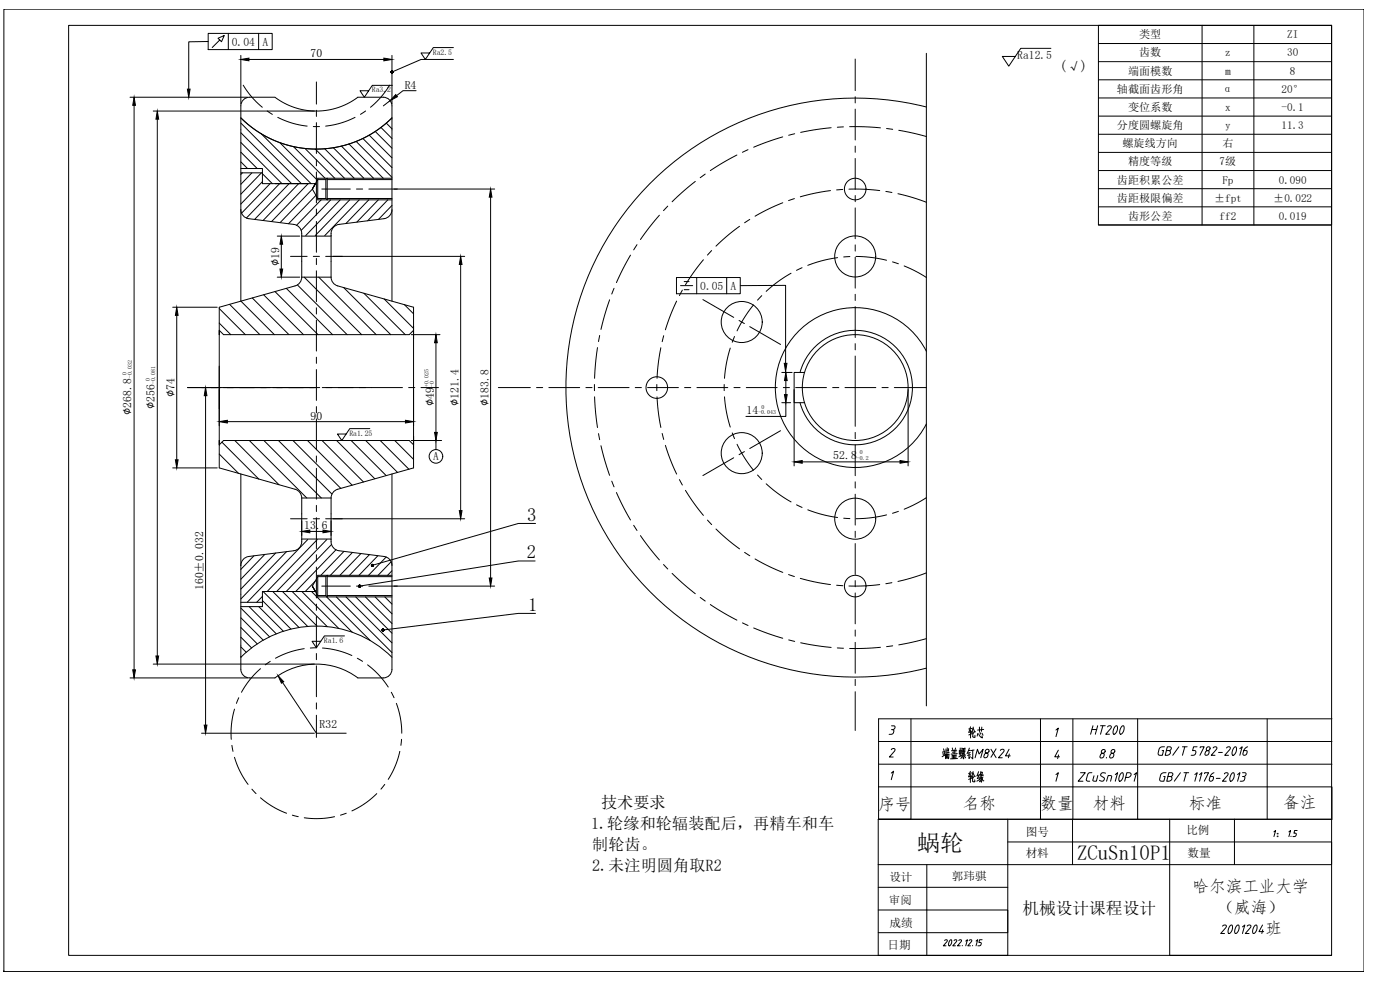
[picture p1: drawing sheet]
<svg xmlns="http://www.w3.org/2000/svg" width="1189mm" height="841mm" viewBox="0 0 1189 841" stroke-linecap="round" stroke-linejoin="round" font-family="sans-serif">
<g fill="none" stroke="#000" stroke-width=".85">
<path d="M205 47v41M211 50h115M333 47v41M385 50h-27l-25 11M353 77h-11l-5 4M110 83h100M114 89v479M130 94h137M331 85l-5 5M134 101v456M335 160h85M417 167v324"/>
<path d="M235 200h19M239 207v21M283 218h112M235 235h19M391 224v209M147 261h37M150 268v122M349 284h25M370 291v76M664 316h9M171 329h96M175 336v279"/>
<path d="M186 331v30M351 331v30M667 323v12M674 331v64M771 331v64M193 358h151M664 342h7M667 342v11h-34M349 374h25M147 397h37M681 392h83M256 442v12"/>
<path d="M263 451h11M281 442v12M283 440h112M335 497h85M110 575h100M130 564h137M240 579l29 43h25M171 622h96M3 825h.1"/>
</g>
<path d="M3 8h1155v817h-1155z" fill="none" stroke="#000" stroke-width=".85"/>
<path d="M58 22h1073v789h-1073z" fill="none" stroke="#000" stroke-width=".85"/>
<g fill="none" stroke="#000" stroke-width=".85">
<path d="M205 104l51 52M205 113l43 43M222 114l42 42M308 118l25 24M314 115l19 19M319 112l14 14M323 108l10 10M328 104l5 5M332 101h1M205 121l34 35M205 129l13 14M205 137l5 6"/>
<path d="M238 121l32 32M249 124l27 27M259 126l25 25M268 127l25 24M276 126l25 25M283 125l26 26M290 124l27 27M296 122l29 29M302 120l31 30M206 147l-1 1M214 147l-9 9M222 147l-17 18"/>
<path d="M223 154l-18 19M223 147l8 9M223 156h.1M229 156l-24 25M237 156l-28 29M246 156l-30 30M254 156l-31 31M262 156l-31 32M265 161l-27 28M268 166l-23 24M273 170l-21 21M281 170l-25 26"/>
<path d="M289 170l-29 30M297 170l-29 30M305 170l-29 30M313 170l-19 20M321 170l-18 19M329 170l-17 17M333 174l-12 12M258 235l49 49M271 235l48 49M195 258l26 26M205 256l28 28M214 253l31 31"/>
<path d="M224 250l34 34M234 247l36 37M243 245l39 39M253 242l42 42M292 244l40 40M309 249l35 35M326 254l25 25M343 259l8 7M186 262l22 22M186 274l10 10M188 375l32 32M199 374l38 37"/>
<path d="M212 374l49 49M224 374l49 49M236 374l46 45M249 374l40 40M261 374l38 38M273 374l36 35M286 374l32 32M298 374l30 30M311 374l27 27M323 374l24 24M335 374l16 16M186 385l17 17"/>
<path d="M261 458l-51 53M269 458l-42 44M278 458l-43 44M216 472l-11 11M225 471l-20 21M234 469l-29 31M243 468l-38 40M282 462l-39 40M285 467l-34 35M292 468l-20 20M299 469l-18 19M307 470l-18 18"/>
<path d="M314 471l-17 17M321 472l-16 16M328 473l-15 15M332 477l-11 11M268 493l-9 9M333 484l-4 4M205 516l24 24M212 515l23 23M220 515l21 21M223 506l-5 5M223 510l24 24M223 502l31 31"/>
<path d="M232 502l29 30M240 502l29 29M248 502l30 30M256 502l32 31M265 502l34 35M268 502h-1M277 507l38 37M286 507l47 47M294 507l39 39M302 507l31 30M310 507l23 22M319 507l14 14"/>
<path d="M327 507l6 6M205 524l19 19M205 532l13 14M205 541l9 9M205 549l4 5M205 557v1"/>
</g>
<g fill="none" stroke="#000" stroke-width=".85">
<path d="M933 22h198v169h-198zM787 91a246 246 0 0 0-306 238 246 246 0 0 0 306 238M205 100l6 6 7 5 8 5 8 4 9 3 8 2 9 1 9 1 9-1 8-1 9-2 8-3 9-4 7-5 7-5 7-6M205 143h18v13h45l-3 4 5-8h7l1-1h55M205 147h18M234 156h28M268 156l-3 4 5 8h7l1 2h55M270 151v19M277 152v16M278 151v19M205 178a8 8 0 0 0 6 8l38 4a8 8 0 0 1 7 8v37M333 178a8 8 0 0 1-7 8l-38 4a8 8 0 0 0-7 8v37"/>
<path d="M256 200h25M256 235a8 8 0 0 1-5 8l-65 18v23v-4l4 4h158l3-4M256 235h25M281 235a8 8 0 0 0 6 8l64 18v136l-64 18a8 8 0 0 0-6 8M205 256v-166a7 7 0 0 1 7-7h21l9 5 8 3 9 3h10h9l9-3 9-3 8-5h22a7 7 0 0 1 7 7v166M186 284v90M787 298a68 68 0 0 0-103-22 68 68 0 0 0 0 106 68 68 0 0 0 103-22M679 316a49 49 0 0 1 75-27 49 49 0 0 1 0 80 49 49 0 0 1-75-27M683 316h-9v26h9M351 378l-3-4h-158l-4 4v-4v23l65 18a8 8 0 0 1 5 8M205 402v166a7 7 0 0 0 7 7h21a59 59 0 0 1 71 0h22a7 7 0 0 0 7-7M333 402v166"/>
<path d="M256 423v37a8 8 0 0 1-7 7l-38 5a8 8 0 0 0-6 8M256 423h25M281 423v37a8 8 0 0 0 7 7l38 5a8 8 0 0 1 7 8M256 457h25M270 488v19M277 489v16M278 488v19M333 488h-55l-1 1h-7l-5 8 3 5M205 511h18M234 502h28M333 507h-55l-1-2h-7l-5-8 3 5h-45v13h-18M205 558a91 91 0 0 1 128 0"/>
<path d="M746 610v85M774 610v85M884 610v85M911 610v85M966 610v85M1076 610v85M746 695v116M856 695v116M911 695v39M993 695v116M1048 695v39M787 734v77"/>
<circle cx="726" cy="160" r="9"/>
<circle cx="726" cy="218" r="17"/>
<circle cx="630" cy="273" r="17"/>
<circle cx="558" cy="329" r="9"/>
<circle cx="726" cy="329" r="45"/>
<circle cx="630" cy="385" r="17"/>
<circle cx="726" cy="440" r="17"/>
<circle cx="726" cy="497" r="9"/>
</g>
<g fill="none" stroke="#000" stroke-width=".85">
<path d="M933 37h198M1021 22v169M1065 22v169M787 45v554M933 52h198M933 68h198M933 83h198M933 99h198M933 114h198M933 129h198M270 151h8M278 152h55"/>
<path d="M933 145h198M270 170h8M278 168h55M933 160h198M933 176h198M933 191h198M455 444h-15l-123 36M454 476h-14l-134 21M270 488h8M278 489h55M270 507h8M278 505h55"/>
<path d="M455 521h-15l-114 14M746 610h385M757 619l2 1v2a2.9 2.9 0 0 1-4 1M757 616h2a1.8 1.8 0 0 1 1 2 1.8 1.8 0 0 1-2 1M746 629h385M757 636l1-1 2 1-1 2-4 4h3M746 649h385M757 656l2-2-2 8M746 668h385v27h-385h28"/>
</g>
<g fill="none" stroke="#000" stroke-width=".85">
<path d="M726 50v27M207 72l7 10 9 9M269 70v18M331 72l-7 10-9 9M227 94l4 3M236 100l12 4 13 3M269 94v5M301 100l-11 4-13 3M310 94l-4 3M726 82v5M726 93v26M266 107h5"/>
<path d="M269 104v26M665 116l-25 9M675 114l-5 1M706 108l-26 4M716 108h-5M721 108h27M753 109l5 1M763 111l24 5M269 136v5M626 132l-23 13M635 127l-5 2M726 124v5"/>
<path d="M726 135v26M269 146v26M590 154l-19 17M599 148l-4 3M269 177v6M273 160h24M303 160h5M313 160h24M567 175l-4 4M665 172l-12 5-12 6M675 169l-5 1M705 162l-13 2-12 3"/>
<path d="M716 161h-6M721 161h13l13 1M726 166v5M726 176v27M752 162l5 1M763 164l13 4 11 4M269 188v26M560 183l-16 20M628 192l-11 8-9 9M637 186l-5 3M247 218h14M266 218h5"/>
<path d="M269 219v6M277 218h14M535 217l-12 23M541 208l-3 4M604 213l-3 3M711 219a111 111 0 0 0-25 6M722 218h-6M726 208v5M726 218v27M727 218a111 111 0 0 1 26 3M269 230v26M597 220l-8 11-7 11"/>
<path d="M672 232a111 111 0 0 0-21 15M681 227l-5 2M758 222l5 2M768 226l9 4 10 5M518 254l-8 26M521 245l-2 5M575 256l-6 12-4 12M579 246l-2 5M597 254l26 15M640 259a111 111 0 0 0-14 22M647 251l-4 4M726 250v5"/>
<path d="M269 261v5M269 272v26M628 272l4 3M637 277l26 15M726 260v26M507 295l-2 26M509 285l-1 5M561 295l-2 14-1 12M564 285l-2 5M620 295a111 111 0 0 0-5 26M624 286l-2 4M726 292v5"/>
<path d="M269 303v5M269 314v26M726 302v60M159 329h29M190 329h40M232 329h39M274 329h68M347 329h5M357 329h15M423 329h27M456 329h5M466 329h26"/>
<path d="M498 329h5M505 326v6M505 337l2 26M508 329h26M539 329h6M550 329h26M558 326v6M558 337l1 12 2 14M581 329h6M592 329h26M615 326v6M615 337a111 111 0 0 0 5 25"/>
<path d="M623 329h5M634 329h26M665 329h5M676 329h26M707 329h5M718 329h26M749 329h5M759 329h28M269 345v5M269 356v26M508 368l1 5M510 378l8 25"/>
<path d="M562 368l2 5M565 378l4 12 6 12M622 367l2 5M626 377a111 111 0 0 0 14 22M663 366l-26 15M726 367v5M726 377v27M269 387v5M269 397v27M623 388l-26 16M632 383l-4 3M519 408l2 5"/>
<path d="M523 418l12 23M577 407l2 5M582 416l7 11 8 10M643 403l4 4M651 411a111 111 0 0 0 21 15M726 409v5M726 419v27M269 429v5M269 439v27M676 428l5 3M686 433a111 111 0 0 0 25 6M716 440h6"/>
<path d="M753 437a111 111 0 0 1-26 3M763 434l-5 2M787 422l-10 6-9 4M247 440h14M266 440h5M277 440h14M538 446l3 4M544 455l16 20M601 441l3 4M608 449l9 8 11 9M726 451v5M269 471v5"/>
<path d="M563 479l4 4M632 469l5 3M641 474l12 6 12 6M726 461v27M269 481v26M273 497h24M303 497h5M313 497h24M571 487l19 17M670 488l5 1M680 491l12 3 13 2M710 497h6"/>
<path d="M726 493v5M747 496l-13 1h-13M757 494l-5 1M787 486l-11 4-13 3M269 513v5M595 507l4 3M603 513l23 13M726 503v26M269 523v26M630 529l5 2M640 533l25 9M726 535v5"/>
<path d="M258 551l-12 3-12 5M269 550h-5M269 555v5M274 550l12 2 13 4M303 559l5 2M670 543l5 1M680 545l26 4M711 550h5M726 545v26M748 549l-26 1M758 548l-5 1M787 542l-24 5"/>
<path d="M221 567l-9 10-7 11M229 561l-4 3M269 565v26M312 564l10 9 8 10M726 577v5M203 592l-2 5M269 597v5M332 588l3 4M337 597l3 12 1 13M726 587v33M199 602l-2 13-1 12M269 607v19"/>
<path d="M197 633l1 5M340 638l-4 12-6 11M341 627l-1 6M199 643l5 12 7 11M214 670l3 4M221 677l11 8 11 5M320 674l-10 8-11 6M327 666l-4 4M248 692l5 1M284 693l-13 2-13-1M294 690l-5 2"/>
</g>
<g fill="#000" stroke="#000" stroke-width=".85">
<path d="M205 50l6-1v3zM326 49l7 1-7 2zM332 61h1zM114 83l1 6h-2zM336 80l1 2-6 3zM134 94l1 7h-3zM417 160l1 7h-3zM239 200l1 7h-2zM238 228h2l-1 7zM391 218l1 6h-2zM150 261l1 7h-2zM370 284l1 7h-2z"/>
<path d="M175 329l1 7h-3zM667 316l1 7h-2zM666 335h2l-1 7zM186 358l7-1v2zM344 357l7 1-7 1zM369 367h2l-1 7zM149 390h2l-1 7zM674 392l7-1v2zM764 391l7 1-7 1zM390 433h2l-1 7zM256 451l7-1v2zM274 450l7 1-7 1z"/>
<path d="M415 491h3l-1 6zM132 557h3l-1 7zM113 568h2l-1 7zM236 573l5 6-2 1zM173 615h3l-1 7z"/>
<path d="M332 61h1zM332 61h1zM332 61h1z"/>
<path d="M332 61h1zM332 61h1zM332 61h1z"/>
<path d="M332 61h1zM332 61h1zM332 61h1z"/>
<path d="M332 61h1zM332 61h1z"/>
<path d="M332 61h1zM332 61h1zM332 61h1z"/>
<path d="M332 61h1zM332 61h1zM332 61h1z"/>
<path d="M332 62l1-1zM332 62l1-1zM332 62l1-1z"/>
<path d="M332 61h1zM332 61h1zM332 61h1z"/>
<path d="M332 62l1-1zM333 61l-1 1zM333 61l-1 1z"/>
<path d="M332 61h1zM332 61h1zM332 61h1z"/>
<path d="M333 61l-1 1zM333 61v1zM333 61v1z"/>
<path d="M332 61h1zM332 61h1zM332 61h1z"/>
<path d="M333 61v1zM333 61v1zM333 61v1z"/>
<path d="M333 61v1zM333 61v1zM333 61v1z"/>
<path d="M333 60v1zM333 60v1zM333 60v1z"/>
<path d="M333 61v1zM333 61v1zM333 61v1z"/>
<path d="M333 60v1zM333 60v1zM333 60v1z"/>
<path d="M333 61v1zM333 61v1zM333 61v1z"/>
<path d="M333 60v1zM333 60v1zM333 60v1z"/>
<path d="M333 61v1zM333 61v1zM333 61v1z"/>
<path d="M333 60v1zM333 60v1zM333 60v1z"/>
<path d="M333 61v1zM333 61v1zM333 61v1z"/>
<path d="M333 60v1zM333 60v1z"/>
<path d="M333 61v1zM333 61v1zM333 61v1z"/>
<path d="M333 61v1zM333 61v1z"/>
<path d="M333 61h1zM333 61h1z"/>
<path d="M333 61h1zM333 61h1zM333 61h1z"/>
<path d="M333 61h1zM333 61h1z"/>
<path d="M333 61h1zM333 61h1zM333 61h1z"/>
</g>
<!-- layer: 0 -->
<path d="M746 695h385M856 715h275v19h-385M1082 706l1-1-1 5M1095 706l1-1-1 5M1096 710h.1M1102 705h-3v2h1l1 1-1 2h-2M746 753h110M746 772h110v20h-110M746 811h110M993 811h138" fill="none" stroke="#000" stroke-width=".85"/>
<path d="M897 620l2-2-2 7M899 637l-3 5h4M897 657l2-1-2 7M899 641l-1 3" fill="none" stroke="#000" stroke-width=".85"/>
<g fill="#000" stroke="#000" stroke-width=".85">
<path d="M315 480h1zM316 479v1zM316 480h1z"/>
<path d="M315 480h1zM315 480h1zM315 480h1z"/>
<path d="M315 480h1zM315 480h1z"/>
<path d="M316 479v1zM316 479v1zM316 479v1z"/>
<path d="M316 479v1zM316 479v1zM316 479v1z"/>
<path d="M316 479v1zM316 479v1zM316 479v1z"/>
<path d="M316 479v1zM316 479v1zM316 479v1z"/>
<path d="M316 479v1zM316 479v1zM316 479v1z"/>
<path d="M316 479v1zM316 479v1zM316 479v1z"/>
<path d="M316 479v1zM316 479v1zM316 479v1z"/>
<path d="M316 479v1zM316 479v1zM316 479v1z"/>
<path d="M316 479v1zM316 479v1zM316 479v1z"/>
<path d="M317 479l-1 1zM317 479l-1 1zM316 479v1z"/>
<path d="M317 479l-1 1zM317 479l-1 1zM317 479l-1 1z"/>
<path d="M316 480l1-1zM316 480l1-1zM316 480l1-1z"/>
<path d="M316 480l1-1zM316 480l1-1zM316 480l1-1z"/>
<path d="M316 480h1zM316 480h1zM316 480h1z"/>
<path d="M316 480h1zM316 480h1zM316 480h1z"/>
<path d="M316 480h1zM316 480h1zM316 480h1z"/>
<path d="M316 480h1zM316 480h1zM316 480h1z"/>
<path d="M305 498v-1zM305 498v-1zM305 498v-1z"/>
<path d="M305 498v-1zM305 498v-1zM305 498v-1z"/>
<path d="M305 498v-1zM305 498v-1zM305 498v-1z"/>
<path d="M305 498v-1zM305 498v-1zM305 497v1z"/>
<path d="M305 497v1zM305 497v1zM305 497v1z"/>
<path d="M305 497v1zM305 497v1zM305 497v1z"/>
<path d="M305 497v1zM305 497v1zM305 497v1z"/>
<path d="M305 497v1zM305 497v1zM305 497v1z"/>
<path d="M305 497v1zM305 497v1zM305 497v1z"/>
<path d="M305 497v1zM305 497l1 1zM305 497l1 1z"/>
<path d="M306 497h-1zM306 497h-1z"/>
<path d="M305 497l1 1zM305 497l1 1zM305 497l1 1z"/>
<path d="M306 497h-1zM306 497h-1zM306 497h-1z"/>
<path d="M305 497l1 1zM305 497l1 1zM305 497l1 1z"/>
<path d="M306 497h-1zM306 497h-1zM306 497h-1z"/>
<path d="M305 497l1 1zM305 497l1 1zM305 497l1 1z"/>
<path d="M305 497h1zM305 497h1zM306 497h-1z"/>
<path d="M305 497l1 1zM305 497l1 1zM305 497l1 1z"/>
<path d="M305 497h1zM305 497h1zM305 497h1z"/>
<path d="M305 497l1 1zM305 497l1 1zM305 497l1 1z"/>
<path d="M305 497h1zM305 497h1zM305 497h1z"/>
<path d="M305 497l1 1zM305 497l1 1zM305 497l1 1z"/>
<path d="M305 497h1zM305 497h1zM305 497h1z"/>
<path d="M305 497h1zM305 497h1zM305 497h1z"/>
<path d="M316 480h1zM316 480h1zM316 480h1z"/>
<path d="M316 480h1zM316 480h1zM316 480h1z"/>
<path d="M316 480h1zM316 480h1zM316 480h1z"/>
<path d="M316 480h1zM316 480h1zM316 480h1z"/>
<path d="M325 534v1zM325 534v1zM325 534v1z"/>
<path d="M325 534v1zM325 534v1zM325 534v1z"/>
<path d="M325 534v1zM325 534v1zM325 534v1z"/>
<path d="M325 534v1zM325 534v1zM325 534v1z"/>
<path d="M325 534v1zM325 534v1zM325 534v1z"/>
<path d="M325 534v1zM325 534v1zM325 534v1z"/>
<path d="M325 534v1zM325 534v1zM325 534v1z"/>
<path d="M325 534v1zM325 534v1zM325 534v1z"/>
<path d="M325 535h1zM325 535h1z"/>
<path d="M325 534v1zM325 534v1zM325 534v1z"/>
<path d="M325 535h1zM325 535h1zM325 535h1z"/>
<path d="M326 534l-1 1zM326 534l-1 1zM325 534v1z"/>
<path d="M325 535h1zM325 535h1zM325 535h1z"/>
<path d="M326 534l-1 1zM326 534l-1 1zM326 534l-1 1z"/>
<path d="M325 535h1zM325 535h1zM325 535h1z"/>
<path d="M326 534l-1 1zM326 534l-1 1zM326 534l-1 1z"/>
<path d="M325 535h1zM325 535h1zM325 535h1z"/>
<path d="M325 535l1-1zM325 535l1-1zM326 534l-1 1z"/>
<path d="M325 535h1zM325 535h1zM325 535h1z"/>
<path d="M325 535l1-1zM325 535l1-1zM325 535l1-1z"/>
<path d="M325 535h1zM325 535h1zM325 535h1z"/>
<path d="M325 535l1-1zM325 535l1-1zM325 535l1-1z"/>
<path d="M325 535h1zM325 535h1zM325 535h1z"/>
<path d="M325 535h1zM325 535h1zM325 535h1z"/>
</g>
<path d="M177 28h54v14h-54zM177 35h-17v41M187 34l1 1 2-5-5 2 2 2-7 6M194 28v14M220 28v14M574 236h55v13h-55zM581 239h4M592 236v13M617 236v13M578 242h10M581 246h4M629 242h38v66" fill="none" stroke="#000" stroke-width=".85"/>
<path d="M159 76h2l-1 7zM666 308h2l-1 7z" fill="#000" stroke="#000" stroke-width=".85"/>
<g fill="none" stroke="#000" stroke-width=".85">
<path d="M385 40h-17l-7 10-3-5h7M892 41h-25l-10 15-6-8h11M333 72h-17l-7 11-3-6h7M314 364h-17l-7 10-3-6h7M365 374h10M370 374v8M293 540h-18l-6 10-4-6h7"/>
<circle cx="370" cy="387" r="6"/>
</g>
<text font-size="19.7" x="779" y="723">蜗轮</text>
<text font-size="17.7" x="915" y="730">ZCuSn10P1</text>
<g font-size="16.1">
<text x="448" y="442">3</text>
<text x="447" y="474">2</text>
<text x="448" y="518">1</text>
</g>
<g font-size="14.6">
<text x="822" y="628">轮芯</text>
<text x="799" y="645">端盖螺钉M8×24</text>
<text x="822" y="665">轮缘</text>
</g>
<text font-size="14.2" x="868" y="776">机械设计课程设计</text>
<g font-size="14.1">
<text x="746" y="687">序号</text>
<text x="818" y="687">名称</text>
<text x="884" y="686">数量</text>
<text x="928" y="687">材料</text>
<text x="1010" y="687">标准</text>
<text x="1090" y="686">备注</text>
<text x="1013" y="757">哈尔滨工业大学</text>
<text x="1034" y="775">（威海）</text>
<text x="1075" y="793">班</text>
</g>
<g font-size="13.8">
<text x="510" y="686">技术要求</text>
<text x="502" y="704">1.轮缘和轮辐装配后，再精车和车</text>
<text x="503" y="722">制轮齿。</text>
<text x="503" y="739">2.未注明圆角取R2</text>
</g>
<g font-size="11.9">
<text x="925" y="624">HT200</text>
<text x="915" y="664">ZCuSn10P1</text>
<text x="984" y="664">GB/T 1176-2013</text>
</g>
<text font-size="11.8" x="900" y="60">(√)</text>
<g font-size="11.5">
<text x="933" y="645">8.8</text>
<text x="982" y="642">GB/T 5782-2016</text>
<text x="1036" y="793">2001204班</text>
</g>
<g font-size="10.7">
<text x="237" y="226" transform="rotate(-90 237 226)">∅19</text>
<text x="148" y="337" transform="rotate(-90 148 337)">∅74</text>
<text x="131" y="347" transform="rotate(-90 131 347)">∅256</text>
<text x="368" y="345" transform="rotate(-90 368 345)">∅49</text>
<text x="389" y="345" transform="rotate(-90 389 345)">∅121.4</text>
<text x="415" y="345" transform="rotate(-90 415 345)">∅183.8</text>
<text x="111" y="352" transform="rotate(-90 111 352)">∅268.8</text>
</g>
<g font-size="10.1">
<text x="264" y="49">70</text>
<text x="344" y="75">R4</text>
<text x="634" y="351">14</text>
<text x="264" y="356">90</text>
<text x="708" y="390">52.8</text>
<text x="258" y="449">13.6</text>
<text x="172" y="501" transform="rotate(-90 172 501)">160±0.032</text>
<text x="271" y="618" transform="rotate(-1 271 618)">R32</text>
</g>
<g font-size="9.8">
<text x="197" y="39">0.04</text>
<text x="223" y="39">A</text>
<text x="864" y="50">Ra12.5</text>
<text x="595" y="246">0.05</text>
<text x="620" y="246">A</text>
<text x="1007" y="708">比例</text>
<text x="871" y="710">图号</text>
<text x="1083" y="710">：</text>
<text x="871" y="727">材料</text>
<text x="1008" y="727">数量</text>
<text x="755" y="748">设计</text>
<text x="808" y="747">郭玮骐</text>
<text x="755" y="767">审阅</text>
<text x="755" y="787">成绩</text>
<text x="754" y="806">日期</text>
</g>
<text font-size="9.6" x="368" y="391">A</text>
<g font-size="9.4">
<text x="967" y="33">类型</text>
<text x="1093" y="33">ZI</text>
<text x="967" y="48">齿数</text>
<text x="1040" y="48">z</text>
<text x="1093" y="48">30</text>
<text x="958" y="63">端面模数</text>
<text x="1040" y="63">m</text>
<text x="1095" y="63">8</text>
<text x="948" y="79">轴截面齿形角</text>
<text x="1038" y="79">α</text>
<text x="1088" y="79">20°</text>
<text x="958" y="94">变位系数</text>
<text x="1040" y="94">x</text>
<text x="1088" y="94">-0.1</text>
<text x="948" y="110">分度圆螺旋角</text>
<text x="1040" y="110">y</text>
<text x="1088" y="110">11.3</text>
<text x="953" y="125">螺旋线方向</text>
<text x="1038" y="125">右</text>
<text x="958" y="140">精度等级</text>
<text x="1036" y="140">7级</text>
<text x="948" y="156">齿距积累公差</text>
<text x="1038" y="156">Fp</text>
<text x="1086" y="156">0.090</text>
<text x="948" y="171">齿距极限偏差</text>
<text x="1031" y="171">±fpt</text>
<text x="1081" y="171">±0.022</text>
<text x="958" y="187">齿形公差</text>
<text x="1036" y="187">ff2</text>
<text x="1086" y="187">0.019</text>
</g>
<text font-size="9.3" x="800" y="804">2022.12.15</text>
<g font-size="6.6">
<text x="368" y="46">Ra2.5</text>
<text x="316" y="78">Ra3.2</text>
<text x="297" y="370">Ra1.25</text>
<text x="275" y="546">Ra1.6</text>
</g>
<g font-size="5">
<text x="107" y="318" transform="rotate(-90 107 318)">0</text>
<text x="112" y="321" transform="rotate(-90 112 321)">-0.032</text>
<text x="127" y="323" transform="rotate(-90 127 323)">0</text>
<text x="132" y="326" transform="rotate(-90 132 326)">-0.081</text>
<text x="364" y="329" transform="rotate(-90 364 329)">+0.025</text>
<text x="368" y="329" transform="rotate(-90 368 329)">-0</text>
<text x="647" y="347">0</text>
<text x="644" y="352">-0.043</text>
<text x="730" y="386">0</text>
<text x="728" y="390">-0.2</text>
</g>
</svg>
